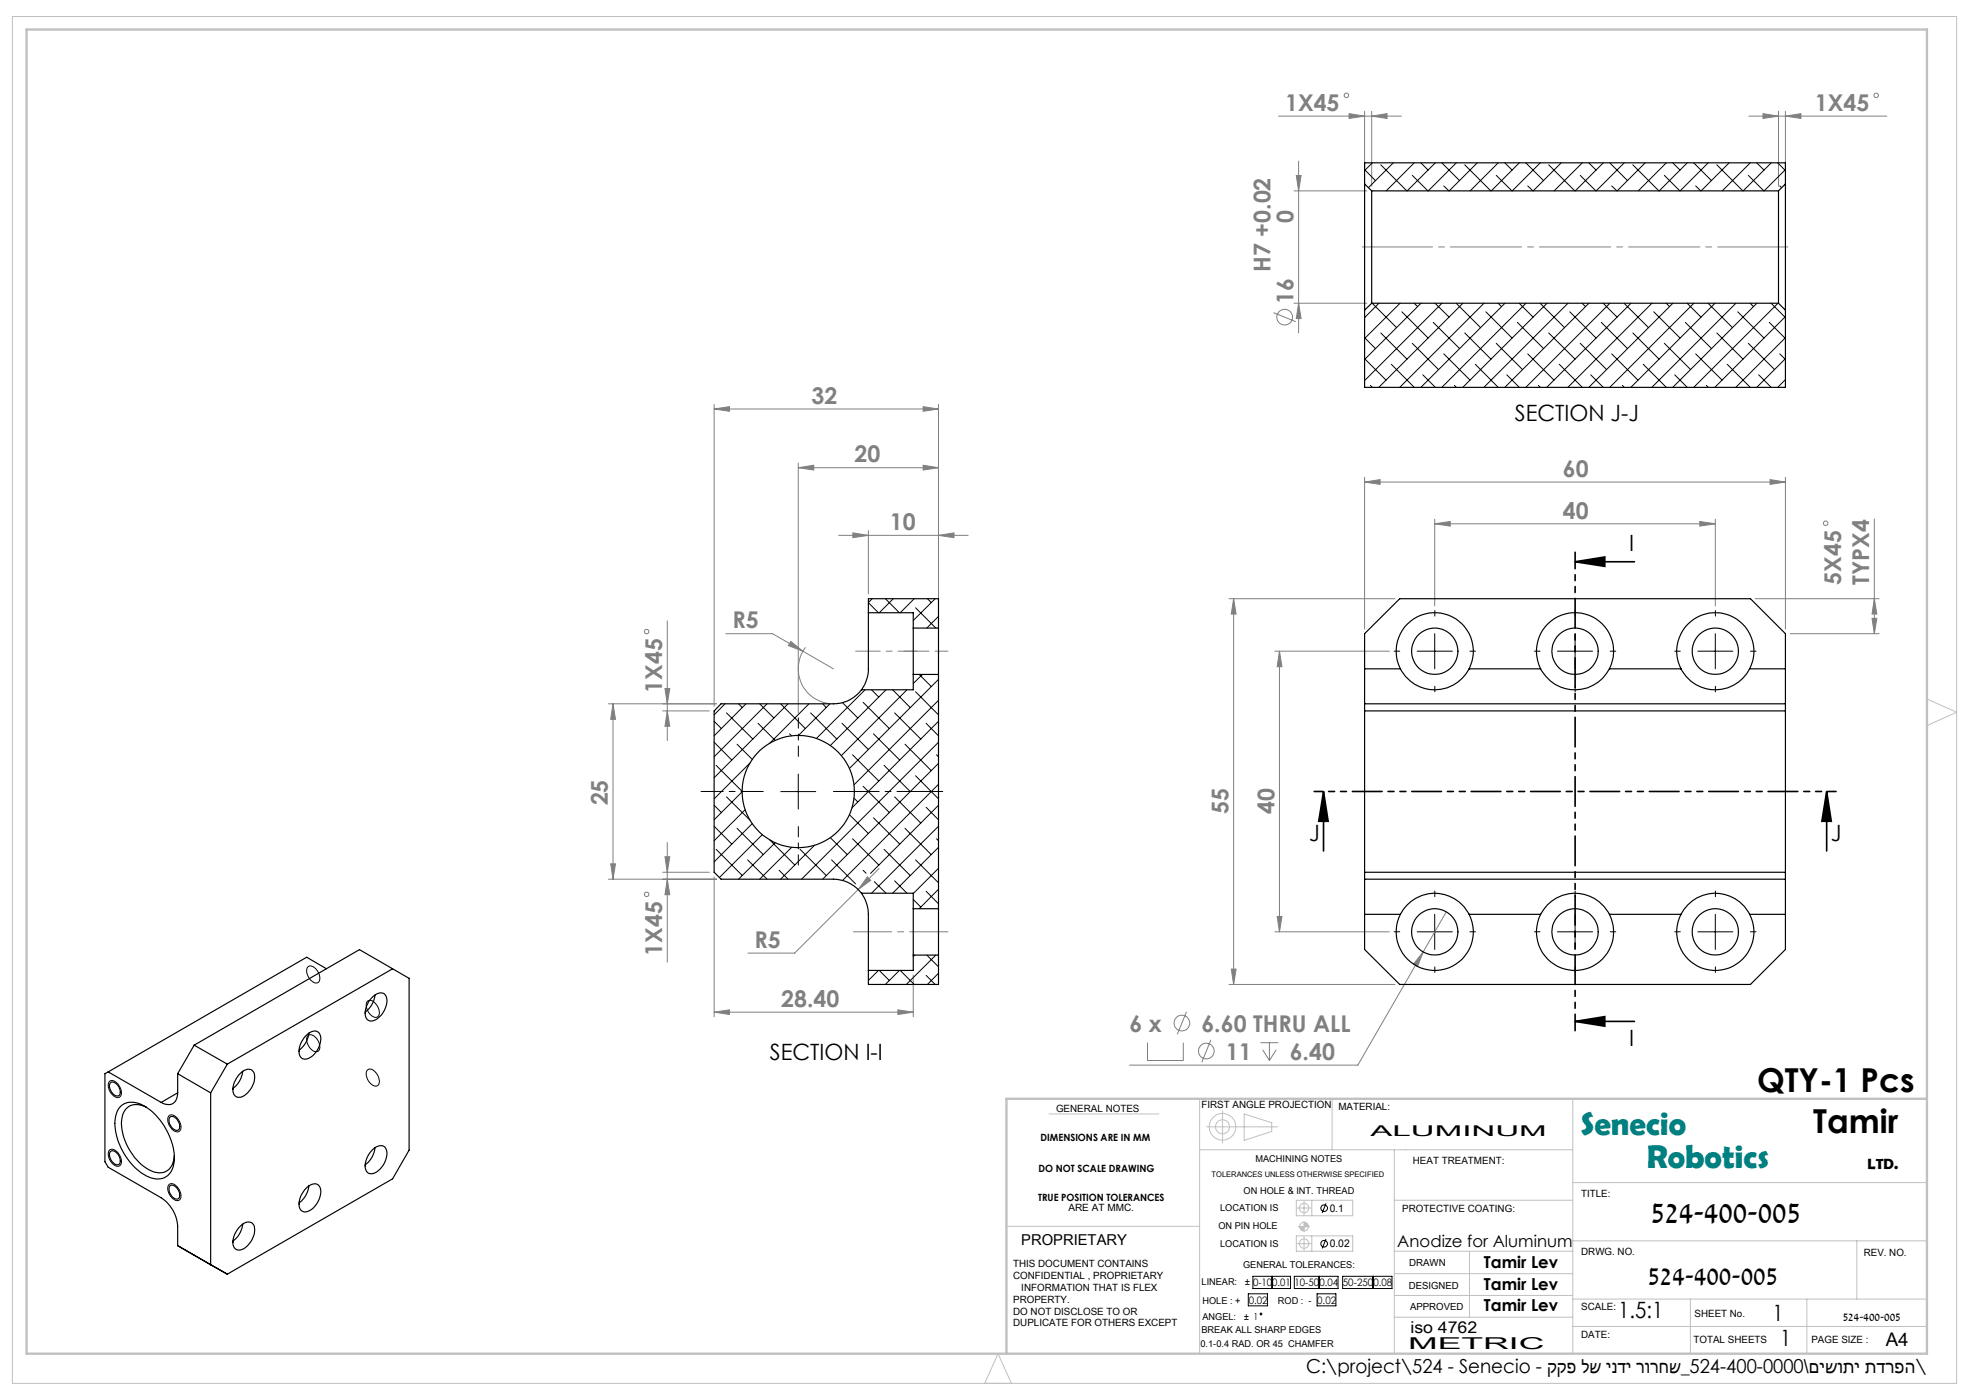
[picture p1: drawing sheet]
<svg xmlns="http://www.w3.org/2000/svg" width="420mm" height="297mm" viewBox="0 0 420 297" stroke-linecap="round" stroke-linejoin="round" font-family="sans-serif">
<g fill="none" stroke="#808080" stroke-width=".21">
<path d="M273.4 24.8h26.3M277.2 37.5h1l-.5 3.3zM277.7 34.5v36.7M288.5 24.3l3.3 .5-3.3 .5zM291.8 23.8v12M293.3 24.8l3.3-.5v1zM293.3 23.8v16M374 24.8h29.5M377 24.3l3.3 .5-3.3 .5zM380.3 23.8v16M381.8 24.8l3.3-.5v1zM381.8 23.8v12"/>
<path d="M276.7 40.8h15.6M272.3 66.8l4.8 2M276.7 64.8h15.6M277.7 64.8l.5 3.3h-1zM152.7 87.5l3.3-.5v.9zM152.7 86.5v64.5M152.7 87.5h48M170.7 99v53.5M197.4 99.5l3.3 .5-3.3 .5zM197.4 87l3.3 .5-3.3 .4zM200.7 86.5v46.8M170.7 100l3.3-.5v1z"/>
<path d="M170.7 100h30M179.4 114.5h27.6M182.4 113.9l3.3 .6-3.3 .5zM185.7 113.4v13.6M200.7 114.5l3.3-.6v1.1zM291.8 103.1l3.3-.6v1.1zM291.8 102.1v32.4M291.8 103.1h90M306.8 112l3.3-.5v1zM306.8 111v18.6M306.8 112h60M363.5 111.5l3.3 .5-3.3 .5z"/>
<path d="M366.8 111v18.6M378.5 102.5l3.3 .6-3.3 .5zM381.8 102.1v32.4M400.8 111v24.5M142.7 132.7v25.7M155.2 135.5h10l13 7.5M169.1 137.2l2.6 2-3.1-1.2zM172.3 138.4a7.5 7.5 0 0 0 4.9 12M262.8 128h35.5M263.8 128l.5 3.3h-1zM263.8 128v82.5M272.6 139.2h24.5"/>
<path d="M273.6 139.2l.5 3.4h-1zM273.6 139.2v60M375.3 128h26.5M382.8 135.5h19M400.3 132.2h1.1l-.6 3.3zM400.8 128l.6 3.3h-1.1zM131.1 150.5v37.5M131.1 150.5l.5 3.3h-1zM141.7 152h10M142.2 147.2h1l-.5 3.3zM142.7 152l.5 3.3h-1zM153.2 150.5h-23.1"/>
<path d="M130.1 188h23.1M130.6 184.7h1l-.5 3.3zM141.7 186.5h10M142.2 183.2h1l-.5 3.3zM142.7 180.2v25.5M142.7 188l.5 3.3h-1zM152.7 187.5v29.9M183.5 190.2l-13.6 13.6h-10M185.5 187.5l.7 .7-2.7 2zM188 185.7l-4.5 4.5M272.6 199.2h24.5M273.1 196h1l-.5 3.2z"/>
<path d="M309.3 195l-5 8.5M152.7 216.4l3.3-.5v1zM152.7 216.4h42.6M192 215.9l3.3 .5-3.3 .5zM195.3 208.5v8.9M253.7 216.4l-1.9 4.8M262.8 210.5h35.5M263.3 207.2h1l-.5 3.3zM304.3 203.5l-1.2 3.2-.8-.5zM304.3 203.5l-13.9 24.2h-48.9M245.4 223v3.8h7.6v-3.8M258.9 222.4l-1.9 4.8"/>
<path d="M269.6 223h3.8M270 224.5l1.5 2.3M271.5 223v3.8M272.9 224.5l-1.4 2.3"/>
<circle cx="287.9" cy="20.4" r=".48"/>
<circle cx="401.2" cy="20.4" r=".49"/>
<circle cx="274.7" cy="67.8" r="1.68"/>
<circle cx="390.4" cy="111.9" r=".49"/>
<circle cx="138.3" cy="135.1" r=".47"/>
<circle cx="138.3" cy="191.2" r=".48"/>
<circle cx="252.8" cy="218.8" r="1.67"/>
<circle cx="258" cy="224.8" r="1.67"/>
</g>
<g fill="none" stroke="#000" stroke-width=".21">
<path d="M303.1 139.2h7.5M306.8 135.5v7.5M333.1 139.2h7.5M336.8 135.5v7.5M363.1 139.2h7.5M366.8 135.5v7.5M167 169.3h7.4M170.7 165.5v7.5M303.1 199.2h7.5M306.8 195.5v7.5M333.1 199.2h7.5M336.8 195.5v7.5"/>
<path d="M363.1 199.2h7.5M366.8 195.5v7.5M65.9 206.7a1.52 1.52 0 0 1 2 1 1.77 1.77 0 0 1 0 2.4 2.4 2.4 0 0 1-2.3-2.3l.1-.8zM78.6 214.1a1.75 1.75 0 0 1 2.2 1.3 1.38 1.38 0 0 1-.4 2.2 2.62 2.62 0 0 1-1.9-3.4zM23.4 231.2a1.84 1.84 0 0 1 2.4 1.5 1.23 1.23 0 0 1-.7 2 2.58 2.58 0 0 1-1.7-3.5zM36.2 238.5a1.66 1.66 0 0 1 2.1 1.2 1.54 1.54 0 0 1-.2 2.3 2.48 2.48 0 0 1-2.2-2.5v-.6zM65.8 221.5l.1-.1a1.53 1.53 0 0 1 2 1 1.76 1.76 0 0 1 0 2.4 2.22 2.22 0 0 1-2.2-1.9l-.1-.9zM78.5 228.8a1.3 1.3 0 0 1 2 .7 1.82 1.82 0 0 1 .1 2.7 2.4 2.4 0 0 1-2.3-2.3zM23.4 245.9a1.6 1.6 0 0 1 2.2 1.1 1.59 1.59 0 0 1-.2 2.4 2.5 2.5 0 0 1-2-3.5zM36.2 253.3a1.52 1.52 0 0 1 2 .9 1.63 1.63 0 0 1-.1 2.5 2.53 2.53 0 0 1-2-3.3zM283.6 257.3l-.8 2.1M266.9 276.6h4.1v2.6h-4.1z"/>
<path d="M267.9 272.9h8.1v2.6h-8.1zM272 272.9v2.6M276.8 272.9h9.3v2.6h-9.3zM281.7 276.6h4v2.6h-4zM282.1 272.9v2.6M283.6 264.9l-.8 2M287.1 272.9h10.6v2.6h-10.6zM293.6 272.9v2.6"/>
<circle cx="283.2" cy="258.3" r=".71"/>
<circle cx="283.2" cy="266" r=".71"/>
<circle cx="269.7" cy="281" r=".19"/>
</g>
<path d="M336.8 120.1l6.4-1v2zM336.8 120.1h12.7M283 169.3l1 6.3h-2zM283 169.3v12.7M390.6 169.3l1 6.3h-2zM390.6 169.3v12.7M336.8 218.4l6.4-1v2zM336.8 218.4h12.7" fill="none" stroke="#000" stroke-width=".35"/>
<g fill="none" stroke="#c0c0c0" stroke-width=".21">
<path d="M2.6 3.5h415.8v292.3h-415.8zM412.1 149.5l6.3 2.8-6.3 2.8zM224.3 238.2h23.5M256.5 234.9v54.6M261.4 237.5v6.9M266.1 238.2l5.9 1.9v1.8l-5.9 1.9zM284.9 234.9v10.9M336.3 234.9v54.6M256.5 245.8h79.8M258 240.9h15.3M277.2 256.6h12.1v3.4h-12.1zM277.4 258.3h3"/>
<path d="M278.9 256.9v2.9M280.5 256.6v3.4M298.2 256.6h38.1M298.2 245.8v43.4M336.3 252.9h75.8M215.2 262.2h41.3M277.2 264.3h12.1v3.2h-12.1zM277.4 265.9h3M277.7 262.3h2.3M278.4 262.6l.2 .1zM278.7 262.5h-.5l.4 .4 .1-.4M278.8 262.3h-.7a.78 .78 0 0 0 .7 .8v-.7"/>
<path d="M278.9 261.2v2.2M278.9 264.4v3M278.9 262.2v-.7a.78 .78 0 0 1 .8 .7h-.8M279 262v-.4l.5 .5h-.4M279.2 261.9v-.1l.1 .1-.1 .1M280.5 264.3v3.2M298.2 267.5h38.1M298.2 277h38.1M298.2 272.3h38.1M314.3 267.6v14.1M336.3 277.8h75.8M336.3 265.3h75.8"/>
<path d="M361.5 277.8v11.7M386.4 277.8v11.7M397.1 265.3v12.5M210.6 295.8l2.8-6.3 2.9 6.3M298.2 281.7h38.1M336.3 283.6h75.8"/>
<circle cx="261.4" cy="240.9" r="2.85"/>
<circle cx="261.4" cy="240.9" r="1.49"/>
<circle cx="278.9" cy="258.3" r="1.01"/>
<circle cx="278.9" cy="262.3" r=".94"/>
<circle cx="278.9" cy="265.9" r="1.01"/>
</g>
<path d="M170.7 161.7v-8.2M170.7 176.7v8.3" fill="none" stroke="#000" stroke-width=".21" stroke-dasharray="15.2 1.3 1.3 1.3" stroke-dashoffset="13"/>
<path d="M163.2 169.2h-13.3" fill="none" stroke="#000" stroke-width=".21" stroke-dasharray="15.2 1.3 1.3 1.3" stroke-dashoffset="10.5"/>
<path d="M178.2 169.2h23.4" fill="none" stroke="#000" stroke-width=".21" stroke-dasharray="15.2 1.3 1.3 1.3" stroke-dashoffset="5.5"/>
<g fill="none" stroke="#000" stroke-width=".21" stroke-dasharray="15.2 1.3 1.3 1.3">
<path d="M299.3 139.2h-1.2M306.8 131.7v-1.2M314.3 139.2h1.2M329.3 139.2h-1.2M336.8 131.7v-1.2M344.3 139.2h1.2M359.3 139.2h-1.2M366.8 131.7v-1.2M374.3 139.2h1.2M306.8 146.7v1.2M336.8 146.7v1.2M366.8 146.7v1.2"/>
<path d="M299.3 199.2h-1.2M306.8 191.7v-1.2M314.3 199.2h1.2M329.3 199.2h-1.2M336.8 191.7v-1.2M344.3 199.2h1.2M359.3 199.2h-1.2M366.8 191.7v-1.2M374.3 199.2h1.2M306.8 206.7v1.2M336.8 206.7v1.2M366.8 206.7v1.2"/>
</g>
<path d="M336.8 118.1v102.3" fill="none" stroke="#000" stroke-width=".35" stroke-dasharray="6.3 1.3 1.3 1.3 1.3 1.3" stroke-dashoffset="2.8"/>
<path d="M392.6 169.2h-111.6" fill="none" stroke="#000" stroke-width=".35" stroke-dasharray="6.3 1.3 1.3 1.3 1.3 1.3" stroke-dashoffset="4.5"/>
<path d="M197.3 139.2h-14.3" fill="none" stroke="#808080" stroke-width=".21" stroke-dasharray="15.2 1.3 1.3 1.3" stroke-dashoffset="10"/>
<path d="M202.7 139.2h-9.4" fill="none" stroke="#808080" stroke-width=".21" stroke-dasharray="15.2 1.3 1.3 1.3" stroke-dashoffset="12.4"/>
<path d="M202.7 199.2h-20.2" fill="none" stroke="#808080" stroke-width=".21" stroke-dasharray="15.2 1.3 1.3 1.3" stroke-dashoffset="7"/>
<path d="M291.3 52.8h91" fill="none" stroke="#808080" stroke-width=".21" stroke-dasharray="15.2 1.3 1.3 1.3" stroke-dashoffset=".2"/>
<path d="M5.7 6.3h406.4v283.2h-406.4zM412.1 234.9h-196.9v54.6" fill="none" stroke="#c0c0c0" stroke-width=".5"/>
<g fill="#000">
<path d="M336.8 120.1l6.4-1v2zM336.8 218.4l6.4-1v2z"/>
<path d="M390.6 169.3l1 6.3h-2zM283 169.3l1 6.3h-2z"/>
</g>
<g fill="#808080">
<path d="M170.7 100l3.3-.5v1zM197.4 99.5l3.3 .5-3.3 .5zM152.7 87.5l3.3-.5v.9zM197.4 87l3.3 .5-3.3 .4zM152.7 216.4l3.3-.5v1zM192 215.9l3.3 .5-3.3 .5zM182.4 113.9l3.3 .6-3.3 .5zM200.7 114.5l3.3-.6v1.1zM185.5 187.5l-2 2.7 2.7-2zM169.1 137.2l-.5 .8 3.1 1.2zM288.5 24.3l3.3 .5-3.3 .5zM293.3 24.8l3.3-.5v1zM377 24.3l3.3 .5-3.3 .5zM381.8 24.8l3.3-.5v1z"/>
<path d="M142.7 152l.5 3.3h-1zM142.2 147.2h1l-.5 3.3z"/>
<path d="M131.1 150.5l.5 3.3h-1zM130.6 184.7h1l-.5 3.3zM142.2 183.2h1l-.5 3.3zM142.7 188l.5 3.3h-1zM277.2 37.5h1l-.5 3.3zM277.7 64.8l.5 3.3h-1z"/>
<path d="M304.3 203.5l-2 2.7 .8 .5zM291.8 103.1l3.3-.6v1.1zM378.5 102.5l3.3 .6-3.3 .5zM306.8 112l3.3-.5v1zM363.5 111.5l3.3 .5-3.3 .5z"/>
<path d="M273.6 139.2l.5 3.4h-1zM273.1 196h1l-.5 3.2zM263.8 128l.5 3.3h-1zM263.3 207.2h1l-.5 3.3zM400.8 128l.6 3.3h-1.1zM400.3 132.2h1.1l-.6 3.3z"/>
</g>
<g fill="none" stroke="#000" stroke-width=".25">
<path d="M291.8 39.3v27M291.8 39.3v-4.5h90v4.5M291.8 39.3l1.5 1.5M381.8 39.3v27M381.8 39.3l-1.5 1.5M293.3 40.8v24M293.3 40.8h87M380.3 40.8v24M291.8 66.3v16.5h90v-16.5M293.3 64.8l-1.5 1.5M293.3 64.8h87M380.3 64.8l1.5 1.5"/>
<path d="M185.7 131v8.9a14.3 14.3 0 0 1-.8 6.5l-.7 1.1M185.7 131v-3h15v6.3M185.7 131h9.6v3.3M195.3 134.3v9.9M195.3 134.3h5.4M200.7 134.3v9.9M184.2 147.5a7.4 7.4 0 0 1-6 3h-24l-1.5 1.5v34.5l1.5 1.5h24a7.6 7.6 0 0 1 6 3M195.3 144.2v3.3h-11.1M195.3 144.2h5.4M200.7 144.2v50.1M291.8 143v7.5M291.8 143v-7.5l7.5-7.5h75l7.5 7.5v7.5"/>
<path d="M291.8 150.5v37.5M291.8 152h90M291.8 150.5h90M291.8 143h7.7M299.5 143a8.3 8.3 0 0 0 14.7 0M299.5 143a8.3 8.3 0 0 1 7.3-12 8.3 8.3 0 0 1 7.4 12M314.2 143h15.3M329.5 143a8.3 8.3 0 0 0 14.7 0M329.5 143a8.3 8.3 0 0 1 7.3-12 8.3 8.3 0 0 1 7.4 12M344.2 143h15.3M359.5 143a8.2 8.2 0 0 0 7.3 4.5 8.2 8.2 0 0 0 7.4-4.5M359.5 143a8.2 8.2 0 0 1 7.3-12 8.2 8.2 0 0 1 7.4 12"/>
<path d="M374.2 143h7.6M381.8 143v7.5M381.8 150.5v37.5M184.2 191a8.6 8.6 0 0 1 1.5 6v10.5M184.2 191h11.1v3.3M195.3 194.3v9.9M195.3 194.3h5.4M200.7 194.3v9.9M291.8 188v7.5M291.8 188h90M291.8 195.5v7.5l7.5 7.5h75l7.5-7.5v-7.5M291.8 186.5h90"/>
<path d="M291.8 195.5h7.7M299.5 195.5a8.2 8.2 0 0 1 7.3-4.5 8.2 8.2 0 0 1 7.4 4.5M299.5 195.5a8.3 8.3 0 0 0 7.3 12 8.3 8.3 0 0 0 7.4-12M314.2 195.5h15.3M329.5 195.5a8.2 8.2 0 0 1 7.3-4.5 8.2 8.2 0 0 1 7.4 4.5M329.5 195.5a8.3 8.3 0 0 0 7.3 12 8.3 8.3 0 0 0 7.4-12M344.2 195.5h15.3M359.5 195.5a8.2 8.2 0 0 1 7.3-4.5 8.2 8.2 0 0 1 7.4 4.5M359.5 195.5a8.2 8.2 0 0 0 7.3 12 8.2 8.2 0 0 0 7.4-12M374.2 195.5h7.6M381.8 188v7.5M69.8 207.1l-4.2-2.4-42.5 24.5"/>
<path d="M79.6 213.2a2.16 2.16 0 0 1 2.6-.7 3.5 3.5 0 0 1-.4 4.2 2.72 2.72 0 0 1-3 1.5 2.47 2.47 0 0 1-.4-3.2l.4-.8zM80.2 212.8a5.2 5.2 0 0 1-2.1 3.6M84 207.1l-35.4 20.4M195.3 204.2v3.3h-9.6M195.3 204.2h5.4M200.7 204.2v6.3h-15v-3M23.1 229.2l-.7 .4v18.8l.7 1.2 11.4 6.5a7.8 7.8 0 0 1 3.5 6.2v4l7 4.1M23.1 229.2l11.4 6.5M23.7 231.4a1.98 1.98 0 0 1 2 2.1 .75 .75 0 0 1-.5 .9 .75 .75 0 0 1-.9-.3 1.97 1.97 0 0 1-.6-2.7zM25.9 236.5a4.4 4.4 0 0 1 5.4 .3 13.9 13.9 0 0 1 6 11.6 3.6 3.6 0 0 1-5.5 3.3 13.4 13.4 0 0 1-7.1-12.6l.4-1.5zM31.3 236.7a3.3 3.3 0 0 0-4.8 1.1 9.3 9.3 0 0 0 1.5 8.6 8.8 8.8 0 0 0 6 4.4 3.2 3.2 0 0 0 3.3-3.5v-.2M36.3 238.9a1.41 1.41 0 0 1 1.9 1.1 1.05 1.05 0 0 1-.5 1.7 2.22 2.22 0 0 1-1.4-2.8z"/>
<path d="M38 233.7a2.29 2.29 0 0 1-1.7 2.5l-1.1-.1-.7-.4M38 229.6l7 4.1M38 229.6v4.1M38 233.7l-3.5 2M41.5 223.5l7.1 4M41.5 223.5l-3.5 6.1M41.5 223.5l35.4-20.4 10.6 6.1v36.7l-3.5 6.2-35.4 20.3M45 233.7v36.7M48.6 227.5l-3.6 6.2M51 229.9a2.28 2.28 0 0 1 2.9-1 2.96 2.96 0 0 1 0 3.4 3.7 3.7 0 0 1-3.1 2.3 2.03 2.03 0 0 1-.8-2.8zM51.9 229.1a5.4 5.4 0 0 1-2.1 3.6M65.2 221.7a2.56 2.56 0 0 1 2.7-1.1 2.44 2.44 0 0 1 .4 3.1 3.7 3.7 0 0 1-3.4 2.7 2 2 0 0 1-.8-2.8l.4-.8z"/>
<path d="M66 220.9a5 5 0 0 1-2 3.6M23.6 246.2a1.13 1.13 0 0 1 1.6 .6 1.7 1.7 0 0 1 .2 2.2 1.85 1.85 0 0 1-2-1.8zM36.3 253.6a1.23 1.23 0 0 1 1.8 .8 1.3 1.3 0 0 1-.2 2 2.14 2.14 0 0 1-1.6-2.8zM65.2 254.3a2.21 2.21 0 0 1 2.9-.9 3.5 3.5 0 0 1-.5 4.2 2.7 2.7 0 0 1-2.9 1.4 2.09 2.09 0 0 1-.6-2.7l.4-.8zM66 253.6a5.2 5.2 0 0 1-2 3.6M79.6 245.9a1.82 1.82 0 0 1 2.8-.5 4.1 4.1 0 0 1-1.2 4.6 1.82 1.82 0 0 1-2.8 .5 4.1 4.1 0 0 1 1.2-4.6zM80.2 245.4a5.2 5.2 0 0 1-2.1 3.7M41.5 268.4l7.1 4M45 270.4l3.6 2M51 262.5a2.19 2.19 0 0 1 2.9-1 2.96 2.96 0 0 1 0 3.5 3.8 3.8 0 0 1-2.9 2.3 1.51 1.51 0 0 1-1.2-2l.3-1.2zM51.9 261.8a5.4 5.4 0 0 1-2.1 3.6"/>
<circle cx="306.8" cy="139.3" r="5"/>
<circle cx="336.8" cy="139.3" r="4.9"/>
<circle cx="366.8" cy="139.3" r="4.9"/>
<circle cx="170.7" cy="169.2" r="12"/>
<circle cx="306.8" cy="199.3" r="5"/>
<circle cx="336.8" cy="199.3" r="4.9"/>
<circle cx="366.8" cy="199.3" r="4.9"/>
</g>
<g fill="none" stroke="#000" stroke-width=".21">
<path d="M291.8 36.3l2.3 2.3M293.5 34.8l-1.7 1.7M295.3 35.2l5.5 5.6M298 34.8l-5.4 5.3M302 37.5l3.4 3.3M302.4 34.8l-6 6M303.8 34.8l1.6 1.6M307 34.8l-6.1 6M308.3 34.8l3.8 3.8M308.8 39.8l1 1M311.4 34.8l-6 6M313.2 35.2l5.6 5.6"/>
<path d="M315.9 34.8l-6 6M320 37.5l3.3 3.3M320.4 34.8l-6 6M321.8 34.8l1.6 1.6M324.9 34.8l-6 6M326.3 34.8l3.8 3.8M326.7 39.8l1.1 1M329.4 34.8l-6 6M331.2 35.2l5.6 5.6M333.9 34.8l-6 6M337.9 37.5l3.4 3.3M338.4 34.8l-6 6"/>
<path d="M339.8 34.8l1.5 1.6M342.9 34.8l-6 6M344.2 34.8l3.9 3.8M344.7 39.8l1.1 1M347.3 34.8l-6 6M349.2 35.2l5.6 5.6M351.8 34.8l-6 6M355.9 37.5l3.3 3.3M356.3 34.8l-6 6M357.7 34.8l1.6 1.6M360.8 34.8l-6 6M362.2 34.8l3.8 3.8"/>
<path d="M362.6 39.8l1.1 1M365.3 34.8l-6 6M367.1 35.2l5.6 5.6M369.8 34.8l-6 6M373.9 37.5l3.3 3.3M374.3 34.8l-6 6M375.7 34.8l1.5 1.6M378.8 34.8l-6 6M380.2 34.8l1.6 1.7M380.6 39.8l.4 .3M381.8 36.3l-4.5 4.5M291.8 76.7l4.6 4.6"/>
<path d="M291.8 72.2l2.3 2.3M291.8 67.7l.1 .1M293.4 64.8l5.3 5.3M294.9 64.8l-3.1 3.1M295.3 71.2l5.6 5.6M297.5 77.9l4.9 4.9M299.4 64.8l-7.6 7.6M299.8 66.7l5.6 5.6M302 73.4l5.6 5.6M302.4 64.8l.7 .7M303.9 64.8l-12.1 12.1M306.5 68.9l5.6 5.6"/>
<path d="M306.9 64.8l3 3M308.4 64.8l-16.6 16.6M308.8 75.7l5.6 5.6M311.4 64.8l5.2 5.3M312.8 64.8l-17.9 18M313.2 71.2l5.6 5.6M315.5 77.9l4.9 4.9M317.4 64.8l-18.1 18M317.7 66.7l5.7 5.6M320 73.4l5.6 5.6M320.4 64.8l.7 .7M321.8 64.8l-18 18"/>
<path d="M324.5 68.9l5.6 5.6M324.9 64.8l2.9 3M326.3 64.8l-18 18M326.7 75.7l5.6 5.6M329.4 64.8l5.2 5.3M330.8 64.8l-18 18M331.2 71.2l5.6 5.6M333.4 77.9l5 4.9M335.3 64.8l-18 18M335.7 66.7l5.6 5.6M337.9 73.4l5.7 5.6M338.3 64.8l.8 .7"/>
<path d="M339.8 64.8l-18 18M342.4 68.9l5.7 5.6M342.8 64.8l3 3M344.3 64.8l-18 18M344.7 75.7l5.6 5.6M347.3 64.8l5.2 5.3M348.8 64.8l-18 18M349.2 71.2l5.6 5.6M351.4 77.9l4.9 4.9M353.3 64.8l-18 18M353.7 66.7l5.6 5.6M355.9 73.4l5.6 5.6"/>
<path d="M356.3 64.8l.7 .7M357.8 64.8l-18 18M360.4 68.9l5.6 5.6M360.8 64.8l2.9 3M362.2 64.8l-18 18M362.6 75.7l5.7 5.6M365.3 64.8l5.2 5.3M366.7 64.8l-17.9 18M367.1 71.2l5.6 5.6M369.4 77.9l4.9 4.9M371.2 64.8l-18 18M371.6 66.7l5.6 5.6"/>
<path d="M373.9 73.4l5.6 5.6M374.3 64.8l.7 .7M375.7 64.8l-18 18M378.4 68.9l3.4 3.5M378.7 64.8l3 3M380.2 64.8l-18 18M380.6 75.7l1.2 1.2M381.8 67.7l-15.1 15.1M381.8 72.2l-10.6 10.6M381.8 76.7l-6.1 6.1M293.1 82.4l.4 .4M304.3 80.1l2.7 2.7"/>
<path d="M311 82.4l.4 .4M322.2 80.1l2.7 2.7M329 82.4l.4 .4M340.2 80.1l2.7 2.7M346.9 82.4l.4 .4M358.1 80.1l2.7 2.7M364.9 82.4l.4 .4M376.1 80.1l2.7 2.7M381.8 81.2l-1.6 1.6M186.5 128l-.8 .8 2.2 2.2M189.3 128l3 3M191 128l-3 3"/>
<path d="M195.5 128l-3 3M195.8 130l4.3 4.3M198.3 128l.8 .8M200 128l-4.7 4.7M200.7 131.8l-2.5 2.5M152.7 158.7l3.8 3.8M152.7 154.2l1.6 1.6M155 150.5l-2.3 2.4M155.4 152.4l5.6 5.6M157.6 159.1l3.3 3.3M157.9 150.5l.9 .8M159.5 150.5l-6.8 6.8"/>
<path d="M162.1 154.7l3.7 3.6M162.5 150.5l3 3M164 150.5l-11.3 11.3M166.9 150.5l5.3 5.3M168.5 150.5l-15.8 15.8M168.8 156.9l.5 .4M173 150.5l-8.4 8.5M173.4 152.4l5.6 5.6M175.9 150.5l.8 .8M177.5 150.5l-6.8 6.8M180.1 154.7l5.6 5.6M180.2 150.2l3.2 3.3"/>
<path d="M184.6 150.2l5.6 5.6M185 147.5l-10.4 10.4M186.4 147.5l1.5 1.5M186.8 156.9l5.6 5.6M189.5 147.5l-11.9 11.9M190.9 147.5l3.8 3.8M191.3 152.4l5.6 5.6M193.5 159.1l5.6 5.7M194 147.5l-14.1 14.1M195.8 147.9l4.9 5M196.6 144.2l2.5 2.6M197.3 144.2l-2 2"/>
<path d="M198 154.7l2.7 2.6M200.7 145.3l-19.1 19M200.7 149.8l-18.1 18M200.7 154.2l-18.5 18.6M200.7 158.7l-29.3 29.3M152.7 176.7l3.8 3.8M152.7 172.2l1.6 1.5M153.1 163.7l5.6 5.5M155.4 170.4l5 5M157.6 177.1l5.6 5.6M158.7 169.3l-6 6M159.3 173.1l-6.6 6.7"/>
<path d="M160.4 163.1l-7.7 7.7M160.9 176.1l-8.2 8.2M163 178.5l-9.2 9.1M164.6 179.6l5.4 5.4M177.6 179.1l3.6 3.6M181.6 174.2l4.1 4M182.3 179.3l5.6 5.7M182.3 161.4l5.6 5.6M182.6 170.7l.8 .8M184.6 168.1l5.6 5.6M186.8 174.9l5.6 5.6M189.1 163.7l5.6 5.6"/>
<path d="M191.3 170.4l5.6 5.6M193.5 177.1l5.6 5.6M195.8 165.9l4.9 4.9M198 172.6l2.7 2.7M200.3 179.3l.4 .5M200.3 161.4l.4 .4M200.7 163.2l-24.8 24.8M200.7 167.7l-20.5 20.6M200.7 172.2l-14.5 14.6M200.7 176.7l-14.3 14.3M153.1 181.6l5.7 5.6M159.9 183.9l4.1 4.1"/>
<path d="M165.8 180.2l-7.9 7.8M166.6 186.1l1.9 1.9M169.3 181.2l-6.8 6.8M171.1 181.6l5.6 5.6M174.2 180.7l-7.3 7.3M177.8 183.9l5.2 5.1M184.6 186.1l.6 .6M187 188.5l2.5 2.5M189.1 181.6l5.6 5.6M191.3 188.3l2.7 2.7M195.3 192.3l1.6 1.7M195.8 183.9l4.9 4.9"/>
<path d="M198 190.6l2.7 2.6M200.7 181.2l-9.8 9.8M200.7 185.7l-5.4 5.4M200.7 190.1l-4.1 4.2M187.9 207.5l-2.2 2.2M188 207.5l2.2 2.2M192.3 207.5l-3 3M192.5 207.5l3 3M195.7 204.2l-.4 .3M198 208.6l2 1.9M198.2 204.2l2.5 2.5M200.1 204.2l-6.3 6.3"/>
<path d="M200.7 208.1l-2.4 2.4"/>
</g>
<g font-size="7.1">
<text x="375.7" y="233.6">QTY-1 Pcs</text>
<text x="387.7" y="242.3">Tamir</text>
<text x="352.9" y="261.4">524-400-005</text>
</g>
<g font-size="7.1" fill="#008080">
<text x="338" y="242.8">Senecio</text>
<text x="352.1" y="249.9">Robotics</text>
</g>
<text font-size="6.1" x="352.3" y="274.8">524-400-005</text>
<g font-size="4.9" fill="#808080">
<text x="274.8" y="23.7">1X45</text>
<text x="388.1" y="23.7">1X45</text>
<text x="276.6" y="47.7" transform="rotate(-90 276.6 47.7)">0</text>
<text x="271.7" y="58.1" transform="rotate(-90 271.7 58.1)">H7 +0.02</text>
<text x="276.6" y="65" transform="rotate(-90 276.6 65)">16</text>
<text x="173.6" y="86.3">32</text>
<text x="182.8" y="98.9">20</text>
<text x="334.2" y="101.9">60</text>
<text x="190.3" y="113.3">10</text>
<text x="334.2" y="110.9">40</text>
<text x="393.8" y="125" transform="rotate(-90 393.8 125)">5X45</text>
<text x="399.7" y="125" transform="rotate(-90 399.7 125)">TYPX4</text>
<text x="156.6" y="134.4">R5</text>
<text x="141.6" y="148.2" transform="rotate(-90 141.6 148.2)">1X45</text>
<text x="130" y="172.2" transform="rotate(-90 130 172.2)">25</text>
<text x="262.7" y="174.1" transform="rotate(-90 262.7 174.1)">55</text>
<text x="272.5" y="174.1" transform="rotate(-90 272.5 174.1)">40</text>
<text x="161.3" y="202.7">R5</text>
<text x="141.6" y="204.4" transform="rotate(-90 141.6 204.4)">1X45</text>
<text x="167.1" y="215.3">28.40</text>
<text x="241.6" y="220.6">6 x</text>
<text x="256.9" y="220.6">6.60 THRU ALL</text>
<text x="262.1" y="226.6">11</text>
<text x="275.8" y="226.6">6.40</text>
</g>
<g font-size="4.8">
<text x="324" y="90.1">SECTION J-J</text>
<text x="348.4" y="117.9">I</text>
<text x="280" y="179.7">J</text>
<text x="391.5" y="179.7">J</text>
<text x="164.7" y="226.7">SECTION I-I</text>
<text x="348.4" y="223.7">I</text>
<text x="346.1" y="281.9">1.5:1</text>
<text x="379.1" y="282.4">1</text>
<text x="380.7" y="287.9">1</text>
</g>
<text font-size="4.1" x="279.3" y="293.6">C:\project\524 - Senecio - קקפ לש ינדי רורחש_524-400-0000\םישותי תדרפה\</text>
<text font-size="4" x="403.3" y="287.7">A4</text>
<g font-size="3.5">
<text x="298.8" y="266.7">Anodize for Aluminum</text>
<text x="317.3" y="271.1">Tamir Lev</text>
<text x="317.3" y="275.8">Tamir Lev</text>
<text x="317.3" y="280.2">Tamir Lev</text>
<text x="301.6" y="285">iso 4762</text>
<text x="301.1" y="288.6">METRIC</text>
</g>
<g font-size="3.2">
<text x="293.1" y="242.9">ALUMINUM</text>
<text x="399.4" y="249.9">LTD.</text>
<text x="218.4" y="266.2">PROPRIETARY</text>
</g>
<text font-size="2.7" x="394.1" y="282.5">524-400-005</text>
<g font-size="2.3">
<text x="284.4" y="259.1">0.1</text>
<text x="284.4" y="266.7">0.02</text>
</g>
<g font-size="2.2">
<text x="268" y="275">0-10</text>
<text x="272.1" y="275">0.01</text>
<text x="276.9" y="275">10-50</text>
<text x="282.1" y="275">0.04</text>
<text x="287.2" y="275">50-250</text>
<text x="293.7" y="275">0.08</text>
<text x="267" y="278.8">0.02</text>
<text x="281.7" y="278.8">0.02</text>
</g>
<g font-size="2.1">
<text x="225.8" y="237.7">GENERAL NOTES</text>
<text x="256.9" y="236.9">FIRST ANGLE PROJECTION</text>
<text x="286.2" y="237.4">MATERIAL:</text>
<text x="222.5" y="244">DIMENSIONS ARE IN MM</text>
<text x="222.1" y="250.5">DO NOT SCALE DRAWING</text>
<text x="302.1" y="248.9">HEAT TREATMENT:</text>
<text x="222" y="256.9">TRUE POSITION TOLERANCES</text>
<text x="338.1" y="255.9">TITLE:</text>
<text x="228.5" y="258.9">ARE AT MMC.</text>
<text x="299.9" y="259.1">PROTECTIVE COATING:</text>
<text x="338.1" y="268.4">DRWG. NO.</text>
<text x="398.6" y="268.6">REV. NO.</text>
<text x="216.7" y="271">THIS DOCUMENT CONTAINS</text>
<text x="216.7" y="273.5">CONFIDENTIAL , PROPRIETARY</text>
<text x="218.4" y="276">INFORMATION THAT IS FLEX</text>
<text x="301.3" y="275.6">DESIGNED</text>
<text x="301.4" y="270.7">DRAWN</text>
<text x="216.7" y="278.6">PROPERTY.</text>
<text x="216.7" y="281.1">DO NOT DISCLOSE TO OR</text>
<text x="301.5" y="280.1">APPROVED</text>
<text x="338.1" y="280.2">SCALE:</text>
<text x="362.4" y="281.5">SHEET No.</text>
<text x="216.7" y="283.6">DUPLICATE FOR OTHERS EXCEPT</text>
<text x="338.1" y="286">DATE:</text>
<text x="362.1" y="287.2">TOTAL SHEETS</text>
<text x="387.4" y="287.2">PAGE SIZE :</text>
</g>
<g font-size="2">
<text x="268.5" y="248.4">MACHINING NOTES</text>
<text x="265.9" y="255.4">ON HOLE &amp; INT. THREAD</text>
<text x="260.6" y="262.9">ON PIN HOLE</text>
<text x="260.9" y="258.9">LOCATION IS</text>
<text x="260.9" y="266.7">LOCATION IS</text>
<text x="257" y="274.8">LINEAR:</text>
<text x="265.8" y="271.1">GENERAL TOLERANCES:</text>
<text x="266.2" y="274.8">±</text>
<text x="257.2" y="278.8">HOLE : +</text>
<text x="273.3" y="278.8">ROD : -</text>
<text x="256.9" y="285">BREAK ALL SHARP EDGES</text>
<text x="257.2" y="282.3">ANGEL:</text>
<text x="266" y="282.3">± 1</text>
<text x="256.7" y="288.1">0.1-0.4 RAD. OR 45 CHAMFER</text>
</g>
<text font-size="1.6" x="259.1" y="251.7">TOLERANCES UNLESS OTHERWISE SPECIFIED</text>
</svg>
